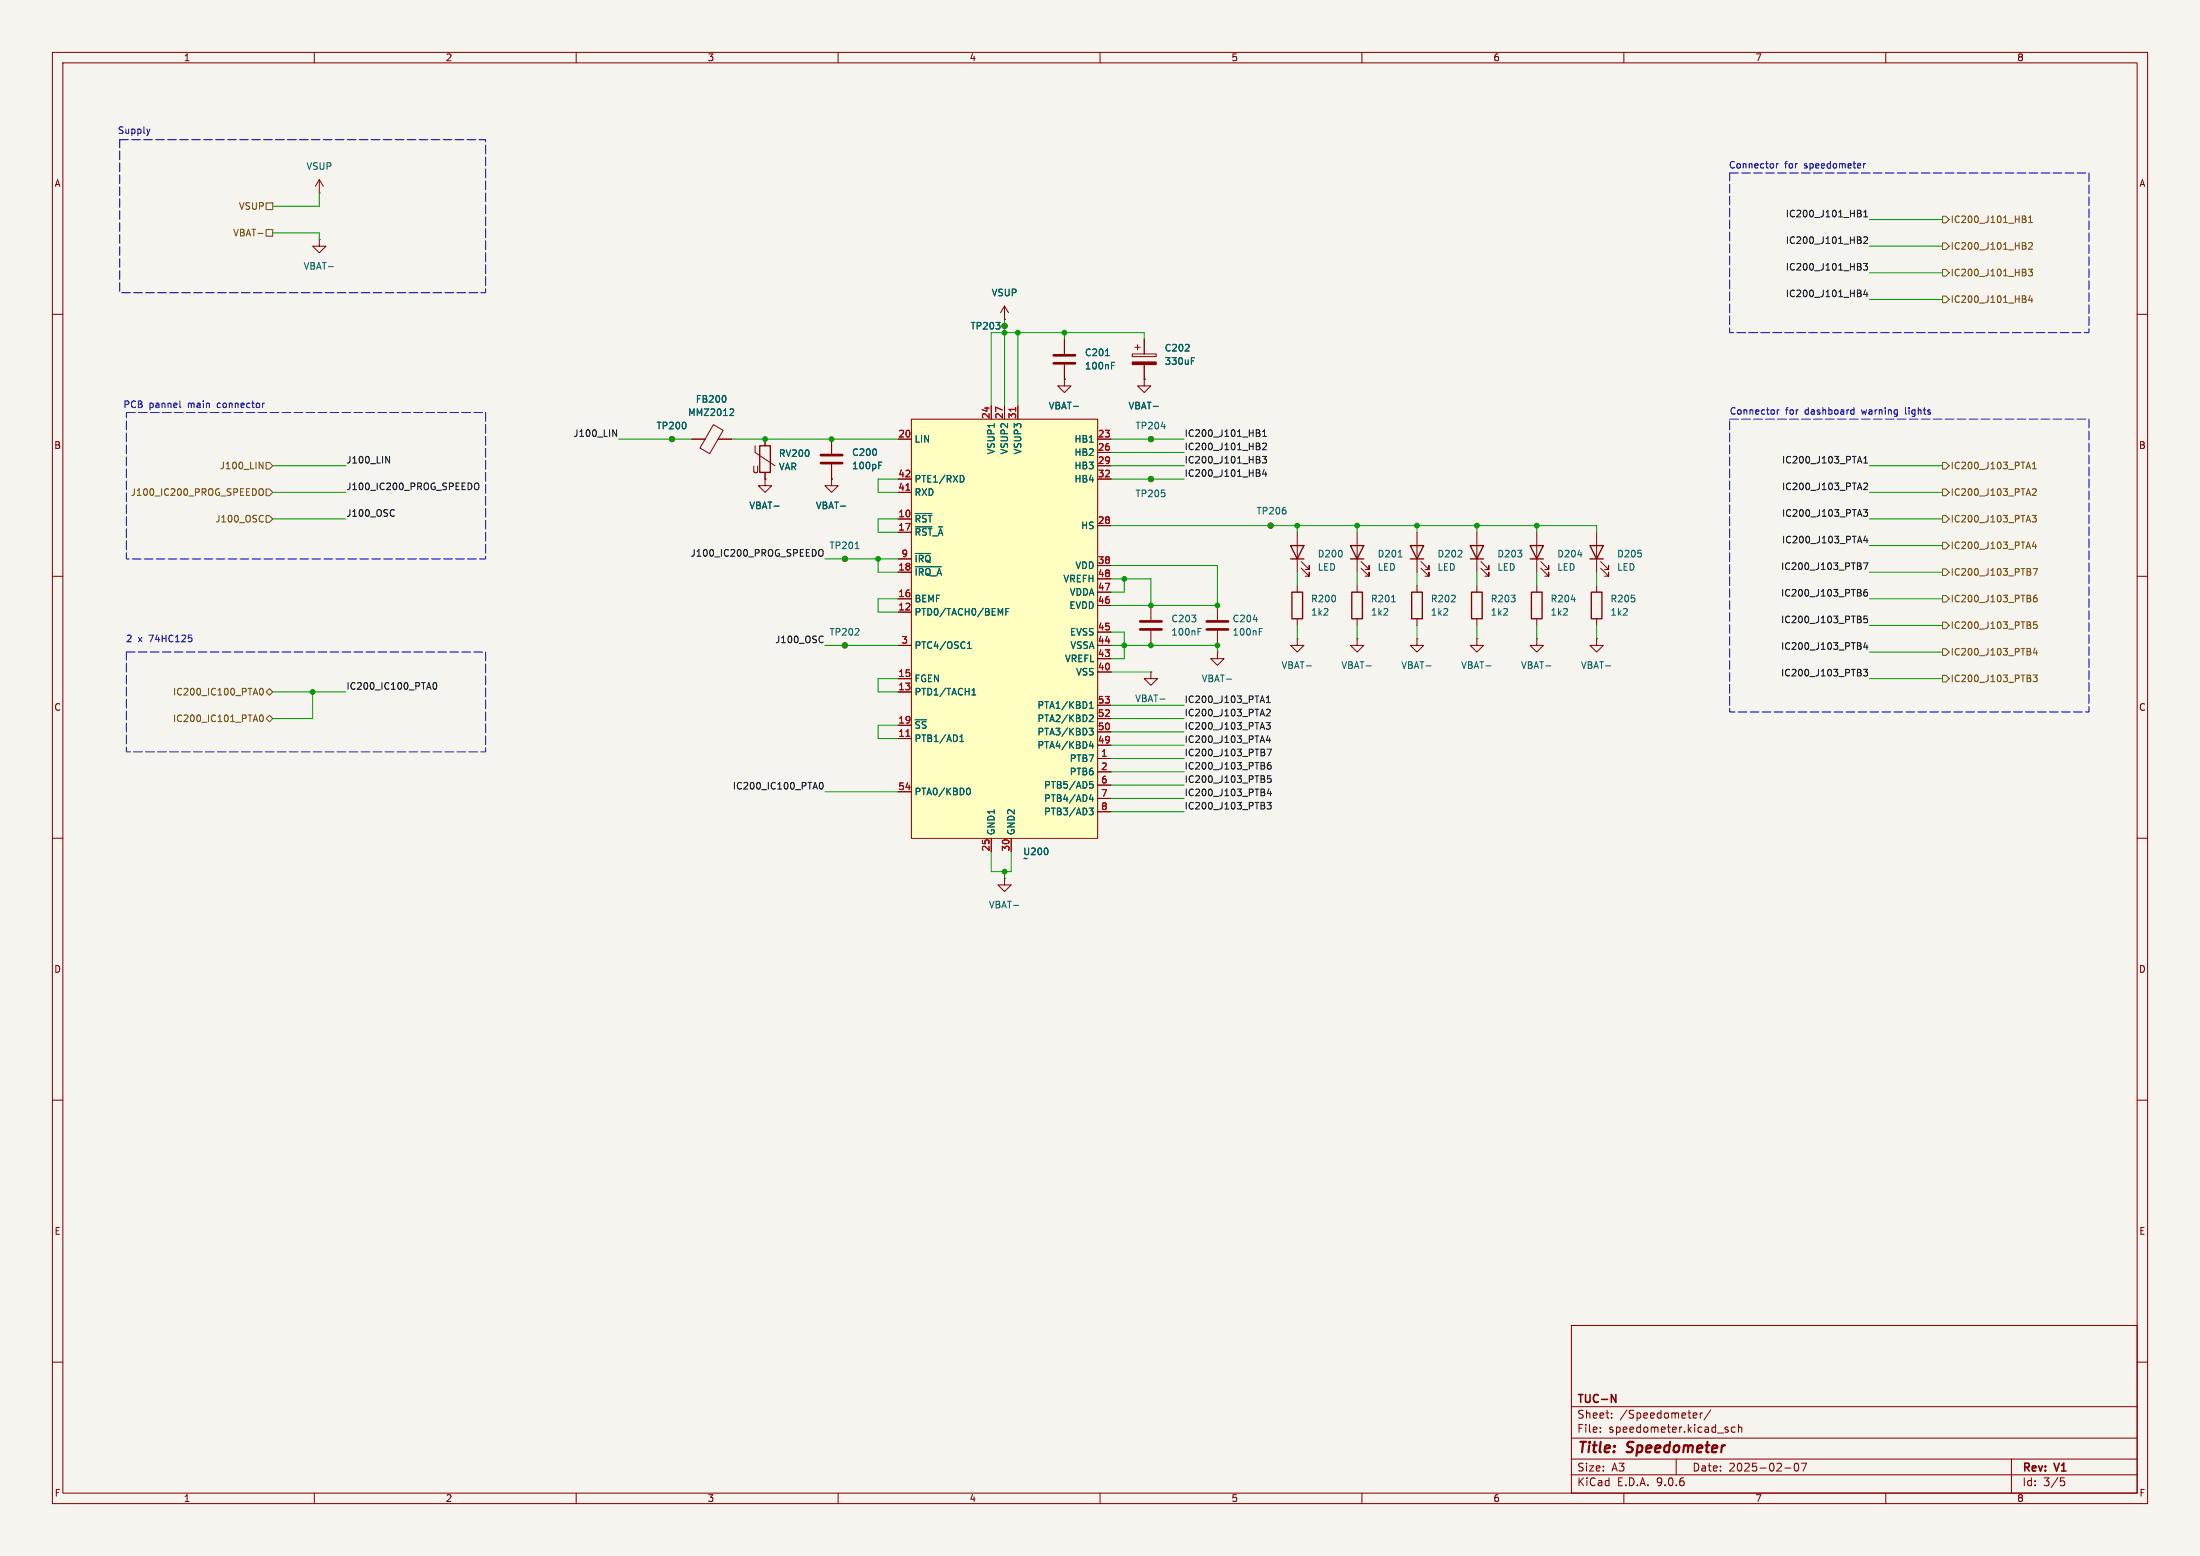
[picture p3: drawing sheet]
<svg xmlns="http://www.w3.org/2000/svg" width="420mm" height="297mm" viewBox="0 0 420 297" stroke-linecap="round" stroke-linejoin="round" font-family="sans-serif">
<path d="M0 0h420v297h-420z" fill="#f5f4ef" stroke="#f5f4ef" stroke-width=".19"/>
<g fill="none" stroke="#840000" stroke-width=".19">
<path d="M10 10h400v277h-400zM12 12h396v273h-396zM60 10v2M110 10v2M160 10v2M210 10v2M260 10v2M310 10v2M360 10v2M61 36.8h.1M61 34.3l-.8 1.3M61 34.3l.7 1.3"/>
<path d="M61 34.3v2.5M10 60h2M203.2 64.8v2.8M203.2 69.6v2.8M408 60h2M146 91.4v1.3h1.3l-1.3 1.3-1.2-1.3h1.2M146 91.4h.1M10 110h2M232.4 115.6v2.8M259.1 101.6v7.6M259.8 108.5l1.6 1.5v-.8v.8h-.8M259.8 107.2l1.6 1.5v-.7v.7h-.8"/>
<path d="M304.8 101.6v7.6M305.6 108.5l1.5 1.5v-.8v.8h-.8M305.6 107.2l1.5 1.5v-.7v.7h-.8M408 110h2M161.3 123.2h.1M232.4 124.5v1.2h1.3l-1.3 1.3-1.3-1.3h1.3M232.4 124.5h.1M232.4 120.4v2.8M10 160h2M408 160h2M10 210h2M408 210h2"/>
<path d="M300 253h108v32h-108zM10 260h2M300 278.5h108M300 274.5h108M300 268.5h108M305.5 273.2v.2M305.5 272.5v.1M307.7 270.5v.2M307.7 269.8v.1M320 278.5v3M323.4 269.7l.5 .1v.2l-.7 .2M323.9 270.6l-.5 .1"/>
<path d="M324.6 269.7v1M325 269.7l-.3 .1-.1 .2M326.6 269.1l-1.3 1.9M329.5 272.9l.4 .1v.2l-.2 .2h-.3M329.5 272.4l.4 .1M331.2 272.5l-.4-.1-.3 .3 .2 .6h.5M331.9 272.5l.2-.1 .3 .1 .1 .9M331.9 271.9v1.5M342.7 279.4l.2-.1a.8 .8 0 0 1 .5 .7 .8 .8 0 0 1-.5 .8l-.2-.2-.2-.4zM343.9 279.3h1l-.7 1.5M384 278.5v6.5M408 260h2"/>
<path d="M60 285v2M110 285v2M160 285v2M210 285v2M260 285v2M300 281.5h108M310 285v2M340.7 280.2h1.2M360 285v2M393.4 282.1h.7M393.5 282.7h.4l.3 .2-.2 .6-.5 .1"/>
<circle cx="161.3" cy="123.2" r=".51"/>
</g>
<path d="M307.6 266.2l.9 1.5v-1.5" fill="none" stroke="#840000" stroke-width=".3"/>
<path d="M211.1 67.9h.7M212.2 69.8h.4M212.2 69.2h.6M147.8 96.6h.9M239.2 118.3h.8M240.4 120h.6M266.9 106.3h.8M234.1 129.6h1M240.4 120.6h.4" fill="none" stroke="#006464" stroke-width=".19"/>
<path d="M257.8 104.1h2.5l-1.2 2.6zM257.8 106.7h2.5M303.5 104.1h2.6l-1.3 2.6zM303.5 106.7h2.6" fill="none" stroke="#840000" stroke-width=".25"/>
<path d="M201.2 67.8h4M201.2 69.3h4M230.4 118.6h4M230.4 120.1h4" fill="none" stroke="#840000" stroke-width=".51"/>
<path d="M174 80h35.5v80h-35.5z" fill="#ffffc2"/>
<g fill="none" stroke="#840000" stroke-width=".19">
<path d="M61 45.7v1.3h1.2l-1.2 1.3-1.3-1.3h1.3M61 45.7h.1M191.8 58.4v2.6M191.8 58.4l-.8 1.3M191.8 58.4l.7 1.3M189.2 77.5v2.5M191.8 62.2h.1M191.8 61h.1M191.8 77.5v2.5M194.3 77.5v2.5M203.2 72.4v1.3h1.3l-1.3 1.2-1.3-1.2h1.3M203.2 72.4h.1"/>
<path d="M203.2 64.8v2.8M203.2 69.6v2.8M216.2 67.6h4.5v.5h-4.5zM216.7 66.3h1M217.2 65.8v1M218.4 72.4v1.3h1.3l-1.3 1.2-1.2-1.2h1.2M218.4 72.4h.1M218.4 64.8v2.8M218.4 69.6v2.8M128.3 83.8h.1M132.1 83.8h2.5M136.2 81.1l1.8 1-2.5 4.5-1.9-1.1z"/>
<path d="M137.1 83.8h2.6M144.1 85.1v1.3l3.9 2.5M146 91.4h.1M146 83.8v1.3M146 90.2v1.2M158.7 91.4v1.3h1.3l-1.3 1.3-1.2-1.3h1.2M158.7 91.4h.1M158.7 83.8v2.8M158.7 88.6v2.8M171.4 83.8h2.6M171.4 91.4h2.6M171.4 94h2.6"/>
<path d="M171.4 99.1h2.6M174 80h35.5v80h-35.5zM209.5 83.8h2.6M209.5 91.4h2.6M209.5 86.4h2.6M209.5 88.9h2.6M219.7 91.4h.1M219.7 83.8h.1M161.3 106.7h.1M171.4 101.6h2.6M171.4 106.7h2.6M171.4 109.2h2.6"/>
<path d="M171.4 114.3h2.6M171.4 116.8h2.6M209.5 100.3h2.6M209.5 108h2.6M209.5 110.5h2.6M209.5 113h2.6M209.5 115.6h2.6M219.7 115.6v2.8M242.6 100.3h.1M247.6 101.6v7.6M247.6 111.8v1.2M247.6 118.1v1.3"/>
<path d="M248.4 108.5l1.5 1.5v-.8v.8h-.7M248.4 107.2l1.5 1.5v-.7v.7h-.7M259.1 111.8v1.2M259.1 118.1v1.3M270.5 101.6v7.6M270.5 111.8v1.2M270.5 118.1v1.3M271.3 108.5l1.5 1.5v-.8v.8h-.8M271.3 107.2l1.5 1.5v-.7v.7h-.8M281.9 101.6v7.6M281.9 111.8v1.2M281.9 118.1v1.3"/>
<path d="M282.7 108.5l1.5 1.5v-.8v.8h-.7M282.7 107.2l1.5 1.5v-.7v.7h-.7M293.4 101.6v7.6M293.4 111.8v1.2M293.4 118.1v1.3M294.1 108.5l1.6 1.5v-.8v.8h-.8M294.1 107.2l1.6 1.5v-.7v.7h-.8M304.8 111.8v1.2M304.8 118.1v1.3M171.4 123.2h2.6M171.4 129.5h2.6M171.4 132.1h2.6"/>
<path d="M171.4 138.4h2.6M209.5 123.2h2.6M209.5 120.7h2.6M209.5 125.7h2.6M209.5 128.3h2.6M209.5 134.6h2.6M209.5 137.2h2.6M209.5 139.7h2.6M219.7 128.3v1.2h1.3l-1.3 1.3-1.3-1.3h1.3M219.7 128.3h.1M219.7 120.4v2.8M247.6 121.9v1.3h1.3l-1.3 1.3-1.2-1.3h1.2"/>
<path d="M247.6 121.9h.1M259.1 121.9v1.3h1.2l-1.2 1.3-1.3-1.3h1.3M259.1 121.9h.1M270.5 121.9v1.3h1.3l-1.3 1.3-1.3-1.3h1.3M270.5 121.9h.1M281.9 121.9v1.3h1.3l-1.3 1.3-1.2-1.3h1.2M281.9 121.9h.1M293.4 121.9v1.3h1.2l-1.2 1.3-1.3-1.3h1.3M293.4 121.9h.1M304.8 121.9v1.3h1.3l-1.3 1.3-1.3-1.3h1.3M304.8 121.9h.1M171.4 141h2.6"/>
<path d="M171.4 151.1h2.6M209.5 142.2h2.6M209.5 144.8h2.6M209.5 147.3h2.6M209.5 149.9h2.6M209.5 152.4h2.6M209.5 154.9h2.6M189.2 160v2.6M191.8 167.6v1.3h1.2l-1.2 1.3-1.3-1.3h1.3M191.8 167.6h.1M193 160v2.6"/>
<circle cx="191.8" cy="62.2" r=".51"/>
<circle cx="128.3" cy="83.8" r=".51"/>
<circle cx="219.7" cy="83.8" r=".51"/>
<circle cx="219.7" cy="91.4" r=".51"/>
<circle cx="161.3" cy="106.7" r=".51"/>
<circle cx="242.6" cy="100.3" r=".51"/>
</g>
<g fill="none" stroke="#006464" stroke-width=".19">
<path d="M62.7 50.9h1M138.5 75.6l.1 .4-.1 .7M139.5 78l.5 .1 .1 .3-.8 .9h.8M204.9 77.6h1M211.1 67.9h.7M212.2 69.8h.4M212.2 69.2h.6M220.2 77.6h.9M227.4 68.9h.5M227.4 68.3h.6M147.8 96.6h.9M160.5 96.6h.9"/>
<path d="M167.8 88.8h.4M167.8 88.2h.6M174.7 98h3.2M183.6 90.7a.68 .68 0 0 1 .4 .7 .68 .68 0 0 1-.4 .6M221.7 81.4h.8M163.3 104.7h.7M174.7 100.6h3.2M174.7 105.6h3M174.7 108.2h5M191 117.1l.4-1v1.3M192 116.8h.4M192.6 116.1h-.6v1.3"/>
<path d="M228.7 120h.6M265.7 114.9h.7M300 114.5h.7M301.2 105.9h.8M184.7 123.8h.7M184.7 122.9l.4-.4v1.3M185.5 132.7h.8M185.5 131.8l.4-.4v1.3M207.9 139h.8l-.4 .5 .3 .1v.6l-.1 .1-.5-.1M208 135.2h.7M208 134.3l.3-.4v1.3M208 136.6l.5-.1 .2 .3-.8 .9h.8"/>
<path d="M221.4 133.4h1M228.7 120.6h.4M249.4 127.1h.9M260.8 127.1h1M272.2 127.1h1M283.7 127.1h.9M295.1 127.1h1M306.5 127.1h1M183.2 141.5h.8M183.2 140.6l.4-.3v1.2M184.6 150.7l.2-.3a.68 .68 0 0 1 .5 .7 .68 .68 0 0 1-.5 .6l-.2-.2M207.9 154.2h.8l-.4 .5 .3 .2 .1 .4-.2 .2h-.4"/>
<path d="M208 149.7h.5l.2 .2-.1 .5h-.6M208 149.2h.6M208.3 141.5l-.3 .9h.8M208.3 151.6l-.3 1h.8M208.6 142v.8M208.6 152.1v.9M193.5 172.8h1M200 162.1v.8"/>
</g>
<path d="M193.9 77.8v.7M173 93.6h.7M173 140.6h.7" fill="none" stroke="#a90000" stroke-width=".19"/>
<g fill="none" stroke="#840000" stroke-width=".25">
<path d="M145 85.1h2.1v5.1h-2.1zM246.4 104.1h2.5l-1.3 2.6zM246.4 106.7h2.5M246.6 113h2.1v5.1h-2.1zM258.1 113h2v5.1h-2zM269.2 104.1h2.6l-1.3 2.6zM269.2 106.7h2.6M269.5 113h2v5.1h-2zM280.7 104.1h2.5l-1.3 2.6zM280.7 106.7h2.5M280.9 113h2.1v5.1h-2.1zM292.1 104.1h2.5l-1.2 2.6z"/>
<path d="M292.1 106.7h2.5M292.4 113h2v5.1h-2zM303.8 113h2v5.1h-2z"/>
</g>
<path d="M156.7 86.9h4.1M156.7 88.4h4.1M217.7 118.6h4M217.7 120.1h4" fill="none" stroke="#840000" stroke-width=".51"/>
<path d="M216.2 69.1h4.5v.5h-4.5z" fill="#840000" stroke="#840000" stroke-width=".19"/>
<g fill="none" stroke="#725600" stroke-width=".19">
<path d="M50.8 38.7h1.3v1.3h-1.3zM49.2 44.5h1M50.8 43.8h1.3v1.3h-1.3zM370.8 56.5h.7l.6 .7-.6 .6h-.7zM370.8 51.4h.7l.6 .7-.6 .6h-.7zM370.8 46.4h.7l.6 .6-.6 .6h-.7zM370.8 41.3h.7l.6 .6-.6 .6h-.7zM386.5 41.2l.2 .3-.2 .3 .2 .1 .1 .3-.2 .3h-.5M387.2 51.4h.8l-.4 .5 .3 .1v.5l-.1 .1-.6-.1M387.3 46.4l.5-.1 .2 .4-.8 .9h.8M387.3 42.5h.7M387.3 41.6l.3-.4v1.3"/>
<path d="M387.6 56.4l-.3 .9h.8M387.9 56.9v.8M49.5 93.5l.2-.2a.43 .43 0 0 1 .6 .4v.4a.43 .43 0 0 1-.3 .5 .43 .43 0 0 1-.5-.2M49.5 88.2l.7 1.3v-1.3M50.2 98.4l.1 .1M50.3 99.5l-.1 .1M50.8 98.4h.6l.7 .7-.7 .6h-.6zM50.8 93.3h.6l.7 .7-.7 .6h-.6zM50.8 88.3h.6l.7 .6-.7 .6h-.6zM370.8 88.3h.7l.6 .6-.6 .6h-.7zM370.8 93.3h.7l.6 .7-.6 .6h-.7zM370.8 98.4h.7l.6 .7-.6 .6h-.7z"/>
<path d="M386.9 89.1h.6M387.2 88.2l.4 1.3M387.9 98.4h.8l-.4 .5 .4 .1v.5l-.2 .1-.6-.1M388 93.4l.5-.1 .2 .4-.8 .9h.8M388 89.5h.7M388 88.6l.4-.4v1.3M370.8 113.7h.7l.6 .6-.6 .6h-.7zM370.8 103.5h.7l.6 .6-.6 .7h-.7zM370.8 118.7h.7l.6 .7-.6 .6h-.7zM370.8 108.6h.7l.6 .6-.6 .7h-.7zM388.1 108.5h.9l-.6 1.3M388.3 103.4l-.3 .9h.8"/>
<path d="M388.6 103.9v.8M388.8 113.6l-.4 .1a.86 .86 0 0 0 0 1.2l.4-.1 .1-.5-.2-.2h-.3l-.2 .2M388.8 118.7h-.6v.6l.2-.1h.4l.1 .2-.1 .4-.1 .2-.5-.2M49.7 131.5l.1-.1a.68 .68 0 0 1 .5 .6 .68 .68 0 0 1-.5 .7 .84 .84 0 0 1-.1-1.2zM49.7 136.5h.1a.68 .68 0 0 1 .5 .6 .68 .68 0 0 1-.5 .6 .84 .84 0 0 1-.1-1.2zM50.8 132.1l.6-.7 .7 .7-.7 .6zM50.8 137.2l.6-.7 .7 .7-.7 .6zM370.8 123.8h.7l.6 .7-.6 .6h-.7zM370.8 128.9h.7l.6 .6-.6 .7h-.7zM388.1 128.8h.8l-.4 .5 .3 .2v.5l-.1 .1-.6-.1M388.5 123.7l-.3 .9h.8M388.8 124.2v.8"/>
</g>
<g fill="none" stroke="#0f0f0f" stroke-width=".19">
<path d="M355 40.1l.3 .3-.3 .3 .3 .2v.3l-.2 .2h-.5M355.3 45.9v.5M355.7 50.3h.8l-.4 .5 .4 .1v.5l-.2 .2-.6-.2M355.8 45.3l.5-.1 .2 .4-.8 .9h.8M355.8 41.4h.7M355.8 40.5l.4-.4v1.3M356.1 55.3l-.3 .9h.8M356.4 55.8v.8M73.6 87.1l.8 1.3v-1.3M75.2 97.3l.1 .1M75.3 98.4l-.1 .1M90.6 92.4l.3-.2a.43 .43 0 0 1 .5 .4v.4a.43 .43 0 0 1-.3 .5 .43 .43 0 0 1-.5-.2"/>
<path d="M117 82l.7 1.3v-1.3M240.3 82l.2 .3-.2 .3 .2 .2 .1 .3-.3 .2h-.5M241 87.1h.8l-.5 .5 .4 .1v.6l-.2 .1-.5-.1M241 84.7l.5-.1 .3 .3-.8 .9h.8M241 83.3h.8M241 82.4l.4-.4v1.3M241.3 89.6l-.3 .9h.8M241.6 90.1v.8M354.7 88h.6M355 87.1l.4 1.3M355.7 97.3h.8l-.4 .5 .4 .1v.5l-.2 .1-.6-.1M355.8 88.4h.7"/>
<path d="M355.8 92.3l.5-.1 .2 .4-.8 .9h.8M355.8 87.5l.4-.4v1.3M156.4 105.1l.2-.2a.43 .43 0 0 1 .5 .4v.4a.43 .43 0 0 1-.3 .5 .43 .43 0 0 1-.4-.2M355.7 107.4h.9l-.6 1.3M356.1 102.3l-.3 .9h.8M356.4 112.5l-.4 .1a.86 .86 0 0 0 0 1.2l.5-.1v-.5l-.2-.2-.4 .1-.1 .1M356.4 102.8v.8M356.5 117.6h-.6l-.1 .6 .2-.1h.4l.1 .2v.4l-.2 .2-.5-.2M82.8 130.4l.2-.1a.68 .68 0 0 1 .4 .6 .68 .68 0 0 1-.4 .7 .84 .84 0 0 1-.2-1.2zM157.1 121.5h.1M157.1 122.6h.1M240.7 133.7h.6"/>
<path d="M241 132.8l.4 1.3M241.7 137.9h.8l-.4 .5 .3 .1v.6l-.2 .1-.5-.1M241.8 135.5l.4-.1 .3 .3-.8 .9h.8M241.8 134.1h.7M241.8 133.2l.3-.4v1.3M355.7 127.8h.8l-.4 .4 .4 .2v.5l-.2 .1-.6-.1M356.1 122.6l-.3 .9h.8M356.4 123.1v.8M156.5 149.5l.2-.2a.68 .68 0 0 1 .5 .7 .68 .68 0 0 1-.5 .6l-.3-.5zM241.9 153.2h.8l-.5 .4 .4 .2v.5l-.2 .1-.5-.1M241.9 143h.8l-.5 1.3M242.1 140.4l-.3 .9h.7"/>
<path d="M242.2 150.6l-.3 .9h.8M242.4 140.9v.8M242.5 151v.9M242.5 145.5l-.3 .1a.86 .86 0 0 0 0 1.2l.4-.1 .1-.4-.3-.3-.3 .1-.2 .2M242.6 148.1h-.6l-.1 .6 .2-.1h.4l.2 .2-.1 .4-.2 .1-.5-.1"/>
</g>
<g fill="none" stroke="#009600" stroke-width=".19">
<path d="M61 36.8v2.6h-8.9M52.1 44.5h8.9v1.2M356.9 57.2h13.9M356.9 52.1h13.9M356.9 41.9h13.9M356.9 47h13.9M191.8 61v16.5M194.3 63.5v14M203.2 63.5v1.3M218.4 64.8v-1.3h-29.2v14M52.1 94h13.9M52.1 99.1h13.9"/>
<path d="M52.1 88.9h13.9M118.1 83.8h14M139.7 83.8h31.7M171.4 91.4h-3.8v2.6h3.8M171.4 99.1h-3.8v2.5h3.8M212.1 91.4h14M212.1 83.8h14M212.1 88.9h14M212.1 86.4h14M356.9 94h13.9M356.9 99.1h13.9M356.9 88.9h13.9"/>
<path d="M157.5 106.7h13.9M167.6 106.7v2.5h3.8M171.4 114.3h-3.8v2.5h3.8M212.1 100.3h92.7v1.3M212.1 110.5h7.6v5.1M212.1 108h20.3v7.6h-20.3M214.6 110.5v2.5h-2.5M247.6 100.3v1.3M247.6 109.2v2.6M247.6 119.4v2.5M259.1 100.3v1.3M259.1 109.2v2.6"/>
<path d="M259.1 119.4v2.5M270.5 100.3v1.3M270.5 109.2v2.6M270.5 119.4v2.5M281.9 100.3v1.3M281.9 109.2v2.6M281.9 119.4v2.5M293.4 100.3v1.3M293.4 109.2v2.6M293.4 119.4v2.5M304.8 109.2v2.6M304.8 119.4v2.5"/>
<path d="M356.9 109.2h13.9M356.9 114.3h13.9M356.9 104.1h13.9M356.9 119.4h13.9M52.1 132.1h13.9M59.7 132.1v5.1h-7.6M157.5 123.2h13.9M171.4 129.5h-3.8v2.6h3.8M171.4 138.4h-3.8v2.6h3.8M212.1 128.3h7.6M212.1 137.2h14M212.1 134.6h14"/>
<path d="M212.1 120.7h2.5v5h-2.5M212.1 123.2h20.3v1.3M212.1 139.7h14M356.9 129.5h13.9M356.9 124.5h13.9M157.5 151.1h13.9M212.1 142.2h14M212.1 154.9h14M212.1 149.9h14M212.1 147.3h14M212.1 152.4h14M212.1 144.8h14"/>
<path d="M189.2 162.6v3.8h3.8v-3.8M191.8 166.4v1.2"/>
</g>
<g fill="none" stroke="#0000c2" stroke-width=".19">
<path d="M28.6 24.6l-.3 .9M339.1 31.2v.9M339.5 31.2l-.4 .3M355.8 31.2v.9M356.1 31.2l-.3 .3M34.3 76.5v1.1l.2 .2M50.5 77l-.4 .2M339.3 78.2v.9M339.6 78.2l-.3 .3M353.4 78.3h.5M353.4 79h.5M353.9 77.8v1.3"/>
<path d="M36 121.2h.6M36.5 121.8l.1 .2-.1 .4"/>
</g>
<path d="M22.9 26.7h69.8v29.2h-69.8zM330.2 33h68.6v30.5h-68.6zM24.1 78.7h68.6v28h-68.6zM330.2 80h68.6v55.9h-68.6zM24.1 124.5h68.6v19h-68.6z" fill="none" stroke="#0000c2" stroke-width=".19" stroke-dasharray="1.7 .6"/>
<g fill="#009600" stroke="#009600" stroke-width=".19">
<circle cx="59.7" cy="132.1" r=".46"/>
<circle cx="128.3" cy="83.8" r=".46"/>
<circle cx="203.2" cy="63.5" r=".46"/>
<circle cx="219.7" cy="91.4" r=".46"/>
<circle cx="191.8" cy="63.5" r=".46"/>
<circle cx="191.8" cy="62.2" r=".46"/>
<circle cx="194.3" cy="63.5" r=".46"/>
<circle cx="219.7" cy="83.8" r=".46"/>
<circle cx="232.4" cy="123.2" r=".46"/>
<circle cx="232.4" cy="115.6" r=".46"/>
<circle cx="191.8" cy="166.4" r=".46"/>
<circle cx="219.7" cy="123.2" r=".46"/>
<circle cx="219.7" cy="115.6" r=".46"/>
<circle cx="214.6" cy="123.2" r=".46"/>
<circle cx="214.6" cy="110.5" r=".46"/>
<circle cx="161.3" cy="123.2" r=".46"/>
<circle cx="161.3" cy="106.7" r=".46"/>
<circle cx="167.6" cy="106.7" r=".46"/>
<circle cx="158.7" cy="83.8" r=".46"/>
<circle cx="146" cy="83.8" r=".46"/>
<circle cx="281.9" cy="100.3" r=".46"/>
<circle cx="293.4" cy="100.3" r=".46"/>
<circle cx="270.5" cy="100.3" r=".46"/>
<circle cx="259.1" cy="100.3" r=".46"/>
<circle cx="247.6" cy="100.3" r=".46"/>
<circle cx="242.6" cy="100.3" r=".46"/>
</g>
<g font-size="2.8" fill="#840000">
<text x="301" y="277.9">Title:</text>
<text x="310.6" y="277.9">Speedometer</text>
</g>
<g font-size="2.1" fill="#840000">
<text x="301" y="268.2">TUC-N</text>
<text x="301" y="273.7">File:</text>
<text x="301" y="271">Sheet:</text>
<text x="307.1" y="273.7">speedometer.kicad_sch</text>
<text x="309.2" y="271">/Speedometer/</text>
<text x="301" y="281.1">Size:</text>
<text x="307.6" y="281.1">A3</text>
<text x="323" y="281.1">Date:</text>
<text x="330" y="281.1">2025-02-07</text>
<text x="386" y="281.3">Rev:</text>
<text x="392.4" y="281.3">V1</text>
<text x="301" y="283.9">KiCad</text>
<text x="308.7" y="283.9">E.D.A.</text>
<text x="316.3" y="283.9">9.0.6</text>
<text x="386" y="283.9">Id:</text>
<text x="390.1" y="283.9">3/5</text>
</g>
<g font-size="1.8" fill="#840000">
<text x="35" y="11.9">1</text>
<text x="85" y="11.9">2</text>
<text x="135" y="11.9">3</text>
<text x="185" y="11.9">4</text>
<text x="235" y="11.9">5</text>
<text x="285" y="11.9">6</text>
<text x="335" y="11.9">7</text>
<text x="385" y="11.9">8</text>
<text x="10.3" y="35.9">A</text>
<text x="408.3" y="35.9">A</text>
<text x="10.3" y="85.9">B</text>
<text x="408.2" y="85.9">B</text>
<text x="143.5" y="90.5">U</text>
<text x="10.3" y="135.9">C</text>
<text x="408.2" y="135.9">C</text>
<text x="10.3" y="185.9">D</text>
<text x="408.2" y="185.9">D</text>
<text x="10.3" y="235.9">E</text>
<text x="408.3" y="235.9">E</text>
<text x="10.3" y="285.9">F</text>
<text x="35" y="286.9">1</text>
<text x="85" y="286.9">2</text>
<text x="135" y="286.9">3</text>
<text x="185" y="286.9">4</text>
<text x="235" y="286.9">5</text>
<text x="285" y="286.9">6</text>
<text x="335" y="286.9">7</text>
<text x="385" y="286.9">8</text>
<text x="408.3" y="285.9">F</text>
</g>
<g font-size="1.8" fill="#0000c2">
<text x="22.4" y="25.8">Supply</text>
<text x="330" y="32.4">Connector</text>
<text x="340.7" y="32.4">for</text>
<text x="344.5" y="32.4">speedometer</text>
<text x="23.5" y="78.1">PCB</text>
<text x="28.4" y="78.1">pannel</text>
<text x="36" y="78.1">main</text>
<text x="41.7" y="78.1">connector</text>
<text x="330.1" y="79.4">Connector</text>
<text x="340.8" y="79.4">for</text>
<text x="344.7" y="79.4">dashboard</text>
<text x="355.7" y="79.4">warning</text>
<text x="364.2" y="79.4">lights</text>
<text x="24" y="122.8">2</text>
<text x="26.3" y="122.8">x</text>
<text x="28.5" y="122.8">74HC125</text>
</g>
<g font-size="1.8" fill="#006464">
<text x="58.4" y="32.6">VSUP</text>
<text x="57.9" y="51.7">VBAT-</text>
<text x="189.2" y="56.7">VSUP</text>
<text x="185.2" y="63.1">TP203</text>
<text x="207" y="68.2">C201</text>
<text x="207" y="70.7">100nF</text>
<text x="222.3" y="67.3">C202</text>
<text x="222.3" y="69.8">330uF</text>
<text x="132.7" y="77.1">FB200</text>
<text x="125.2" y="82.1">TP200</text>
<text x="131.3" y="79.6">MMZ2012</text>
<text x="200.1" y="78.3">VBAT-</text>
<text x="215.3" y="78.3">VBAT-</text>
<text x="216.7" y="82.1">TP204</text>
<text x="148.6" y="87.4">RV200</text>
<text x="148.6" y="90">VAR</text>
<text x="162.6" y="87.2">C200</text>
<text x="162.6" y="89.8">100pF</text>
<text x="174.5" y="84.7">LIN</text>
<text x="190.1" y="86.8" transform="rotate(-90 190.1 86.8)">VSUP1</text>
<text x="192.6" y="86.8" transform="rotate(-90 192.6 86.8)">VSUP2</text>
<text x="195.2" y="86.8" transform="rotate(-90 195.2 86.8)">VSUP3</text>
<text x="205" y="84.7">HB1</text>
<text x="205" y="87.2">HB2</text>
<text x="205" y="89.8">HB3</text>
<text x="174.5" y="92.3">PTE1/RXD</text>
<text x="174.5" y="94.8">RXD</text>
<text x="205" y="92.3">HB4</text>
<text x="216.7" y="95.1">TP205</text>
<text x="143" y="97.4">VBAT-</text>
<text x="155.7" y="97.4">VBAT-</text>
<text x="174.5" y="99.9">~{RST}</text>
<text x="206.3" y="101.2">HS</text>
<text x="239.8" y="98.4">TP206</text>
<text x="158.3" y="105">TP201</text>
<text x="174.5" y="102.5">~{RST}_~{A}</text>
<text x="174.5" y="107.5">~{IRQ}</text>
<text x="251.5" y="106.6">D200</text>
<text x="262.9" y="106.6">D201</text>
<text x="274.3" y="106.6">D202</text>
<text x="285.8" y="106.6">D203</text>
<text x="297.2" y="106.6">D204</text>
<text x="308.6" y="106.6">D205</text>
<text x="174.5" y="110.1">~{IRQ_A}</text>
<text x="202.9" y="111.4">VREFH</text>
<text x="204.1" y="113.9">VDDA</text>
<text x="205.2" y="108.8">VDD</text>
<text x="251.5" y="109.1">LED</text>
<text x="262.9" y="109.1">LED</text>
<text x="274.3" y="109.1">LED</text>
<text x="285.8" y="109.1">LED</text>
<text x="297.2" y="109.1">LED</text>
<text x="308.6" y="109.1">LED</text>
<text x="174.5" y="115.2">BEMF</text>
<text x="174.5" y="117.7">PTD0/TACH0/BEMF</text>
<text x="204.1" y="116.4">EVDD</text>
<text x="223.5" y="119">C203</text>
<text x="235.2" y="119">C204</text>
<text x="250.2" y="115.2">R200</text>
<text x="250.2" y="117.7">1k2</text>
<text x="261.6" y="115.2">R201</text>
<text x="261.6" y="117.7">1k2</text>
<text x="273.1" y="115.2">R202</text>
<text x="273.1" y="117.7">1k2</text>
<text x="284.5" y="115.2">R203</text>
<text x="284.5" y="117.7">1k2</text>
<text x="295.9" y="115.2">R204</text>
<text x="295.9" y="117.7">1k2</text>
<text x="307.3" y="115.2">R205</text>
<text x="307.3" y="117.7">1k2</text>
<text x="158.3" y="121.5">TP202</text>
<text x="174.5" y="124.1">PTC4/OSC1</text>
<text x="204.2" y="121.5">EVSS</text>
<text x="204.2" y="124.1">VSSA</text>
<text x="223.5" y="121.5">100nF</text>
<text x="235.2" y="121.5">100nF</text>
<text x="174.5" y="130.4">FGEN</text>
<text x="203.2" y="126.6">VREFL</text>
<text x="205.3" y="129.1">VSS</text>
<text x="229.3" y="130.4">VBAT-</text>
<text x="244.6" y="127.9">VBAT-</text>
<text x="256" y="127.9">VBAT-</text>
<text x="267.4" y="127.9">VBAT-</text>
<text x="278.8" y="127.9">VBAT-</text>
<text x="290.3" y="127.9">VBAT-</text>
<text x="301.7" y="127.9">VBAT-</text>
<text x="174.5" y="132.9">PTD1/TACH1</text>
<text x="198" y="135.5">PTA1/KBD1</text>
<text x="216.6" y="134.2">VBAT-</text>
<text x="174.5" y="139.3">~{SS}</text>
<text x="174.5" y="141.8">PTB1/AD1</text>
<text x="198" y="138">PTA2/KBD2</text>
<text x="198" y="140.6">PTA3/KBD3</text>
<text x="198" y="143.1">PTA4/KBD4</text>
<text x="204.1" y="145.6">PTB7</text>
<text x="204.1" y="148.2">PTB6</text>
<text x="174.5" y="152">PTA0/KBD0</text>
<text x="199.2" y="150.7">PTB5/AD5</text>
<text x="199.2" y="153.3">PTB4/AD4</text>
<text x="199.2" y="155.8">PTB3/AD3</text>
<text x="190.1" y="159.5" transform="rotate(-90 190.1 159.5)">GND1</text>
<text x="193.9" y="159.5" transform="rotate(-90 193.9 159.5)">GND2</text>
<text x="195.2" y="164.7">~</text>
<text x="195.2" y="163.4">U200</text>
<text x="188.7" y="173.6">VBAT-</text>
</g>
<g font-size="1.8" fill="#725600">
<text x="45.5" y="40.2">VSUP</text>
<text x="44.4" y="45.3">VBAT-</text>
<text x="372.3" y="47.9">IC200_J101_HB2</text>
<text x="372.3" y="42.8">IC200_J101_HB1</text>
<text x="372.3" y="52.9">IC200_J101_HB3</text>
<text x="372.3" y="58">IC200_J101_HB4</text>
<text x="41.9" y="89.8">J100_LIN</text>
<text x="372.3" y="89.8">IC200_J103_PTA1</text>
<text x="24.9" y="94.8">J100_IC200_PROG_SPEEDO</text>
<text x="372.3" y="94.8">IC200_J103_PTA2</text>
<text x="41" y="99.9">J100_OSC</text>
<text x="372.3" y="99.9">IC200_J103_PTA3</text>
<text x="372.3" y="105">IC200_J103_PTA4</text>
<text x="372.3" y="110.1">IC200_J103_PTB7</text>
<text x="372.3" y="115.2">IC200_J103_PTB6</text>
<text x="372.3" y="125.3">IC200_J103_PTB4</text>
<text x="372.3" y="120.2">IC200_J103_PTB5</text>
<text x="372.3" y="130.4">IC200_J103_PTB3</text>
<text x="32.9" y="132.9">IC200_IC100_PTA0</text>
<text x="32.9" y="138">IC200_IC101_PTA0</text>
</g>
<g font-size="1.8" fill="#0f0f0f">
<text x="340.8" y="41.6">IC200_J101_HB1</text>
<text x="340.8" y="46.6">IC200_J101_HB2</text>
<text x="340.8" y="51.7">IC200_J101_HB3</text>
<text x="340.8" y="56.8">IC200_J101_HB4</text>
<text x="109.4" y="83.5">J100_LIN</text>
<text x="226.1" y="83.5">IC200_J101_HB1</text>
<text x="66" y="88.6">J100_LIN</text>
<text x="226.1" y="88.6">IC200_J101_HB3</text>
<text x="226.1" y="86">IC200_J101_HB2</text>
<text x="340.1" y="88.6">IC200_J103_PTA1</text>
<text x="66" y="93.6">J100_IC200_PROG_SPEEDO</text>
<text x="226.1" y="91.1">IC200_J101_HB4</text>
<text x="340.1" y="93.6">IC200_J103_PTA2</text>
<text x="66" y="98.7">J100_OSC</text>
<text x="340.1" y="98.7">IC200_J103_PTA3</text>
<text x="131.8" y="106.3">J100_IC200_PROG_SPEEDO</text>
<text x="340.1" y="103.8">IC200_J103_PTA4</text>
<text x="339.9" y="114">IC200_J103_PTB6</text>
<text x="339.9" y="108.9">IC200_J103_PTB7</text>
<text x="339.9" y="119">IC200_J103_PTB5</text>
<text x="147.9" y="122.8">J100_OSC</text>
<text x="339.9" y="124.1">IC200_J103_PTB4</text>
<text x="66" y="131.7">IC200_IC100_PTA0</text>
<text x="339.9" y="129.2">IC200_J103_PTB3</text>
<text x="226.1" y="136.8">IC200_J103_PTA2</text>
<text x="226.1" y="134.3">IC200_J103_PTA1</text>
<text x="226.1" y="139.4">IC200_J103_PTA3</text>
<text x="226.1" y="141.9">IC200_J103_PTA4</text>
<text x="226.1" y="149.5">IC200_J103_PTB5</text>
<text x="226.1" y="147">IC200_J103_PTB6</text>
<text x="226.1" y="144.4">IC200_J103_PTB7</text>
<text x="139.8" y="150.8">IC200_IC100_PTA0</text>
<text x="226.1" y="152.1">IC200_J103_PTB4</text>
<text x="226.1" y="154.6">IC200_J103_PTB3</text>
</g>
<g font-size="1.8" fill="#a90000">
<text x="171.4" y="83.6">20</text>
<text x="189" y="80.1" transform="rotate(-90 189 80.1)">24</text>
<text x="191.5" y="80.1" transform="rotate(-90 191.5 80.1)">27</text>
<text x="194.1" y="80.1" transform="rotate(-90 194.1 80.1)">31</text>
<text x="209.5" y="83.6">23</text>
<text x="209.5" y="86.1">26</text>
<text x="209.5" y="88.6">29</text>
<text x="171.4" y="91.2">42</text>
<text x="171.4" y="93.7">41</text>
<text x="209.5" y="91.2">32</text>
<text x="171.4" y="98.8">10</text>
<text x="171.4" y="101.3">17</text>
<text x="209.5" y="100.1">28</text>
<text x="172" y="106.4">9</text>
<text x="209.5" y="107.7">38</text>
<text x="171.4" y="109">18</text>
<text x="209.5" y="110.2">48</text>
<text x="209.5" y="112.8">47</text>
<text x="171.4" y="114">16</text>
<text x="171.4" y="116.6">12</text>
<text x="209.5" y="115.3">46</text>
<text x="172" y="122.9">3</text>
<text x="209.5" y="120.4">45</text>
<text x="209.5" y="122.9">44</text>
<text x="209.5" y="125.5">43</text>
<text x="171.4" y="129.3">15</text>
<text x="171.4" y="131.8">13</text>
<text x="209.5" y="128">40</text>
<text x="209.5" y="134.4">53</text>
<text x="209.5" y="136.9">52</text>
<text x="171.4" y="138.2">19</text>
<text x="171.4" y="140.7">11</text>
<text x="209.5" y="139.4">50</text>
<text x="209.5" y="142">49</text>
<text x="210.1" y="144.5">1</text>
<text x="210.1" y="147.1">2</text>
<text x="210.1" y="149.6">6</text>
<text x="171.4" y="150.9">54</text>
<text x="210.1" y="152.1">7</text>
<text x="210.1" y="154.7">8</text>
<text x="189" y="162.6" transform="rotate(-90 189 162.6)">25</text>
<text x="192.8" y="162.6" transform="rotate(-90 192.8 162.6)">30</text>
</g>
</svg>
